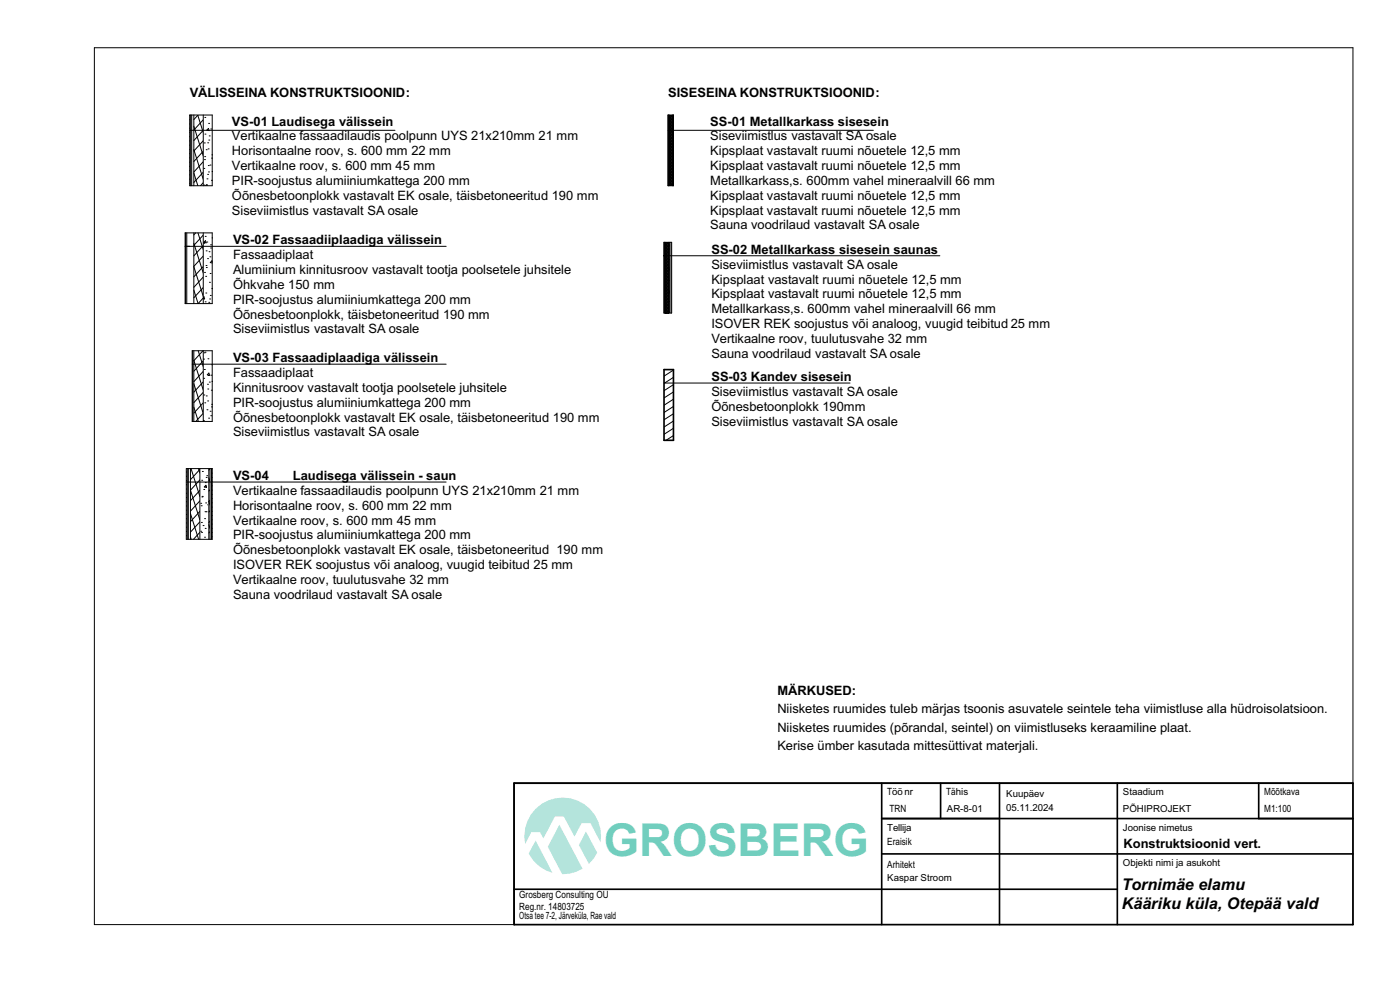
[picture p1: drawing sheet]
<svg xmlns="http://www.w3.org/2000/svg" width="297mm" height="210mm" viewBox="0 0 297 210" stroke-linecap="round" stroke-linejoin="round" font-family="sans-serif">
<path d="M187 173.6h100M187 166.1v30M199.5 166.1v7.5M212 166.1v30M237 166.1v30M267 166.1v7.5M287 166.1h-177.9v30M109.1 188.6h127.9M187 181.1h100" fill="none" stroke="#000" stroke-width=".35"/>
<g fill="#b4e4dc">
<path d="M124.3 176.4l2.4 4.5-.8 1.3-1 1.1-2.1-4z" fill-rule="evenodd"/>
<path d="M113.6 178.3l3.6 6.9a8.1 8.1 0 0 1-5.1-4.2z" fill-rule="evenodd"/>
<path d="M118.7 174.9l4.9 9.4-1.4 .6-1.4 .4-1.5 .2-3.1-5.9z" fill-rule="evenodd"/>
<path d="M113.6 171.6a8.1 8.1 0 0 1 9.5-1.5 8.1 8.1 0 0 1 4.3 8.6l-2.1-4.1h-1.9l-1.5 2.9-2.3-4.3h-1.9l-2.4 4.6-.8-1.3h-1.8l-1.3 2.5a8.1 8.1 0 0 1 2.2-7.4z" fill-rule="evenodd"/>
</g>
<path d="M109.1 166.1h177.9v30h-177.9z" fill="none" stroke="#000" stroke-width=".35"/>
<path d="M20 10.1h267v186h-267z" fill="none" stroke="#000" stroke-width=".21"/>
<path d="M39.3 49.4l.1 15z" fill-rule="evenodd" fill="#fff"/>
<g fill="none" stroke="#000" stroke-width=".21">
<path d="M39.3 59.6h.1M39.3 58.7h.1M39.3 57.8h.1M39.3 56.9h.1M39.3 56h.1M39.3 55.1h.1M39.3 54.2h.1M39.3 53.3h.1M39.3 52.4h.1M39.3 51.5h.1M39.3 50.6h.1M39.3 49.7h.1"/>
<path d="M39.3 64.1h.1M39.3 63.2h.1M39.3 62.3h.1M39.3 61.4h.1M39.3 60.5h.1"/>
</g>
<g fill="#fff">
<path d="M39.4 49.4h.2v15h-.2z" fill-rule="evenodd"/>
<path d="M39.6 49.4h1.5v15h-1.5z" fill-rule="evenodd"/>
<path d="M41.1 49.4h2v15h-2z" fill-rule="evenodd"/>
</g>
<path d="M41.1 51.6l2 6.3M41.1 56.6l2 6.3M41.5 49.4l-.4 .4M42 49.4l1.1 3.6M43.1 58.8l-2 2.1M43.1 56.5l-2 2.2M43.1 54.3l-2 2.2M43.1 52.1l-2 2.2M43.1 49.9l-2 2.2M41.1 61.5l.9 2.9M43.1 63.2l-1.1 1.2M43.1 61l-2 2.2" fill="none" stroke="#000" stroke-width=".21"/>
<path d="M43.1 49.4h1.9v15h-1.9z" fill-rule="evenodd" fill="#fff"/>
<g fill="none" stroke="#000" stroke-width=".21">
<path d="M39.3 49.4h5.7v15h-5.7zM39.4 49.4v15M39.6 49.4v15M41.1 49.4v15M43.1 49.4v15M43.2 51.6h.1M43.4 57.8h.1M43.5 50.1h.1M43.6 51l.1 .5-.4-.1zM43.6 58.6h.1M43.7 56.3h.1M43.7 53.2h.1"/>
<path d="M43.8 56.7h.1M43.9 51.3h.1M44 54.9h.1M44.3 53.4h.1M44.4 59.9h.1M44.5 54.5h.1M44.6 58h.1M44.7 51.9h.1M44.7 52.6h.1M45 50.5h.1M45 55.6l-.1-.3-.3 .4 .4 .1M43.1 63.1l.2-.2 .1 .5-.3-.1"/>
<path d="M43.5 64h.1M43.7 62.2h.1M44.3 64.1h.1M44.5 63.4h.1M44.6 62.7h.1M44.9 61.2h.1"/>
</g>
<path d="M40.2 24.4h.3v15h-.3z" fill-rule="evenodd" fill="#fff"/>
<g fill="none" stroke="#000" stroke-width=".21">
<path d="M40.2 38.9h.3M40.2 38h.3M40.2 37.1h.3M40.2 36.2h.3M40.2 35.3h.3M40.2 34.4h.3M40.2 33.5h.3M40.2 32.6h.3M40.2 31.7h.3M40.2 30.8h.3M40.2 29.9h.3M40.2 29h.3"/>
<path d="M40.2 28.1h.3M40.2 27.2h.3M40.2 26.3h.3M40.2 25.4h.3M40.2 24.5h.3"/>
</g>
<g fill="#fff">
<path d="M40.5 24.4h.2v15h-.2z" fill-rule="evenodd"/>
<path d="M40.7 24.4h.4v15h-.4z" fill-rule="evenodd"/>
<path d="M41.1 24.4h2v15h-2z" fill-rule="evenodd"/>
</g>
<path d="M41.1 26.8l2 6.3M41.1 31.7l2 6.4M41.1 36.7l.9 2.7M41.9 24.4l1.2 3.7M42 24.4l-.9 1M43.1 38.7l-.6 .7M43.1 36.5l-2 2.2M43.1 34.3l-2 2.2M43.1 32.1l-2 2.2M43.1 29.9l-2 2.1M43.1 27.6l-2 2.2M43.1 25.4l-2 2.2" fill="none" stroke="#000" stroke-width=".21"/>
<path d="M43.1 24.4h1.9v15h-1.9z" fill-rule="evenodd" fill="#fff"/>
<g fill="none" stroke="#000" stroke-width=".21">
<path d="M40.2 24.4h4.8v15h-4.8zM40.5 24.4v15M40.7 24.4v15M41.1 24.4v15M43.1 24.4v15M43.2 35.7h.1M43.3 39.3h.1M43.3 30.3h.1M43.4 33.9h.1M43.4 33.2h.1M43.4 24.9h.1M43.5 28.4h.1"/>
<path d="M43.7 39.4l.2-.3 .1 .3M43.7 31.8h.1M43.9 37.9h.1M44 37h.1M44.1 30.3h.1M44.1 31.6h.1M44.2 35.1h.1M44.2 27.2l.2 .5-.5-.1zM44.2 36.5h.1M44.3 26.2h.1M44.3 29.7h.1M44.4 28.8h.1"/>
<path d="M44.6 35h.1M44.7 27.4h.1M44.9 38.3h.1M44.9 33.5h.1M45 32.8h.1M45 36.4h.1"/>
</g>
<path d="M40.8 74.4l.1 15z" fill-rule="evenodd" fill="#fff"/>
<g fill="none" stroke="#000" stroke-width=".21">
<path d="M40.8 79.5h.1M40.8 78.6h.1M40.8 77.7h.1M40.8 76.8h.1M40.8 75.9h.1M40.8 75h.1M40.8 89.4h.1M40.8 88.5h.1M40.8 87.6h.1M40.8 86.7h.1M40.8 85.8h.1M40.8 84.9h.1"/>
<path d="M40.8 84h.1M40.8 83.1h.1M40.8 82.2h.1M40.8 81.3h.1M40.8 80.4h.1"/>
</g>
<g fill="#fff">
<path d="M40.9 74.4h.2v15h-.2z" fill-rule="evenodd"/>
<path d="M41.1 74.4h2v15h-2z" fill-rule="evenodd"/>
</g>
<path d="M41.1 76.4l2 6.3M42 74.4l1.1 3.4M43.1 74.4l-2 2.1M43.1 78.8l-2 2.2M43.1 76.6l-2 2.1M41.1 81.4l2 6.3M41.1 86.4l1 3M43.1 87.7l-1.6 1.7M43.1 85.4l-2 2.2M43.1 83.2l-2 2.2M43.1 81l-2 2.2" fill="none" stroke="#000" stroke-width=".21"/>
<path d="M43.1 74.4h1.9v15h-1.9z" fill-rule="evenodd" fill="#fff"/>
<g fill="none" stroke="#000" stroke-width=".21">
<path d="M40.8 74.4h4.2v15h-4.2zM40.9 74.4v15M41.1 74.4v15M43.1 74.4v15M43.2 76.2h.1M43.3 74.8h.1M43.3 78.4h.1M43.5 74.7h.1M44.1 76.1h.1M44.2 79.6h.1M44.3 79.1l.2 .5-.5-.1zM44.7 79.6h.1"/>
<path d="M44.9 77.4h.1M43.1 89.2h.1M43.2 80.2h.1M43.2 83.8h.1M43.4 85.4h.1M43.8 84h.1M43.9 86.9h.1M44 81.5h.1M44 85h.1M44.1 82.5h.1M44.3 88.7h.1M44.4 81.1h.1"/>
<path d="M44.6 87.2h.1M44.7 88.2h.1M44.8 82.8h.1M44.9 86.3h.1M44.9 85.8h.1M45 80.9h.1"/>
</g>
<path d="M39.5 99.4h.2v15h-.2z" fill-rule="evenodd" fill="#fff"/>
<g fill="none" stroke="#000" stroke-width=".21">
<path d="M39.5 113.6h.2M39.5 112.7h.2M39.5 111.8h.2M39.5 110.9h.2M39.5 110h.2M39.5 109.1h.2M39.5 108.2h.2M39.5 107.3h.2M39.5 106.4h.2M39.5 105.5h.2M39.5 104.6h.2M39.5 103.7h.2"/>
<path d="M39.5 102.8h.2M39.5 101.9h.2M39.5 101h.2M39.5 100.1h.2"/>
</g>
<g fill="#fff">
<path d="M39.7 99.4h.3v15h-.3z" fill-rule="evenodd"/>
<path d="M40 99.4h.4v15h-.4z" fill-rule="evenodd"/>
<path d="M40.4 99.4h2v15h-2z" fill-rule="evenodd"/>
</g>
<path d="M40.4 99.5l.1-.1 1.9 5.9M42.1 99.4l.3 .9M42.4 99.6l-2 2.2M40.4 104l2 6.3M40.4 108.9l1.7 5.5M40.4 113.9l.2 .5M42.4 112.9l-1.4 1.5M42.4 110.7l-2 2.2M42.4 108.5l-2 2.2M42.4 106.2l-2 2.2M42.4 104l-2 2.2M42.4 101.8l-2 2.2" fill="none" stroke="#000" stroke-width=".21"/>
<path d="M42.4 99.4h1.9v15h-1.9z" fill-rule="evenodd" fill="#fff"/>
<g fill="none" stroke="#000" stroke-width=".21">
<path d="M44.2 99.4h.1M42.6 112.7h.1M42.6 106.8h.1M42.7 107.3h.1M42.7 110.8h.1M42.8 112.9h.1M42.8 101.9h.1M42.8 105.4h.1M42.9 105.3h.1M42.9 100h.1M43.1 111.5h.1M43.2 103.8h.1"/>
<path d="M43.4 114h.1M43.4 110h.1M43.5 108.5h.1M43.5 112.1h.1M43.5 102.4h.1M43.6 103.1h.1M43.6 106.7h.1M43.7 102.9l.1 .5-.5-.1zM43.7 108.6h.1M43.7 101.3h.1M43.9 100.9h.1M44 107.1h.1"/>
<path d="M44.3 109.8h.1"/>
</g>
<path d="M44.3 99.4h.3v15h-.3z" fill-rule="evenodd" fill="#fff"/>
<path d="M44.6 99.4l-.3 .3M44.3 101.4l.3 .8M44.3 106.3l.3 .8M44.3 111.3l.3 .8M44.6 112.8l-.3 .3M44.6 110.6l-.3 .2M44.6 108.3l-.3 .3M44.6 106.1l-.3 .3M44.6 103.9l-.3 .3M44.6 101.7l-.3 .2" fill="none" stroke="#000" stroke-width=".21"/>
<g fill="#fff">
<path d="M44.6 99.4h.3v15h-.3z" fill-rule="evenodd"/>
<path d="M44.9 99.4h.1v15h-.1z" fill-rule="evenodd"/>
</g>
<g fill="none" stroke="#000" stroke-width=".21">
<path d="M39.5 99.4h5.5v15h-5.5zM39.7 99.4v15M40 99.4v15M40.4 99.4v15M42.4 99.4v15M44.3 99.4v15M44.6 99.4v15M44.9 99.5h.1M44.9 99.4v15M44.9 113.9h.1M44.9 113h.1M44.9 112.1h.1"/>
<path d="M44.9 111.2h.1M44.9 110.3h.1M44.9 109.4h.1M44.9 108.5h.1M44.9 107.6h.1M44.9 106.7h.1M44.9 105.8h.1M44.9 104.9h.1M44.9 104h.1M44.9 103.1h.1M44.9 102.2h.1M44.9 101.3h.1"/>
<path d="M44.9 100.4h.1"/>
</g>
<g fill="#fff">
<path d="M140.9 51.4v15z" fill-rule="evenodd"/>
<path d="M140.9 51.4h.1v15h-.1z" fill-rule="evenodd"/>
<path d="M141 51.4h.1v15h-.1z" fill-rule="evenodd"/>
<path d="M142.3 51.4h.2v15h-.2z" fill-rule="evenodd"/>
<path d="M142 51.4h.3v15h-.3z" fill-rule="evenodd"/>
<path d="M141.8 51.4h.2v15h-.2z" fill-rule="evenodd"/>
</g>
<path d="M141.8 51.4l.2 .8M141.8 56.4l.2 .8M142 59.5l-.2 .3M142 57.3l-.2 .2M142 55l-.2 .3M142 52.8l-.2 .3M141.8 61.4l.2 .7M142 66.2l-.2 .1M142 63.9l-.2 .3M142 61.7l-.2 .3" fill="none" stroke="#000" stroke-width=".21"/>
<path d="M141.1 51.4h.7v15h-.7z" fill-rule="evenodd" fill="#fff"/>
<g fill="none" stroke="#000" stroke-width=".21">
<path d="M140.9 51.4h1.6v15h-1.6zM141 51.4v15M141.1 59.9v.2M141.1 59.6v.2M141.1 59.3v.1M141.1 59v.1M141.1 58.7v.1M141.1 58.3v.2M141.1 58v.2M141.1 57.7v.2M141.1 57.4v.2M141.1 57.1v.2"/>
<path d="M141.1 56.8v.1M141.1 56.5v.1M141.1 56.2v.1M141.1 55.8v.2M141.1 55.5v.2M141.1 55.2v.2M141.1 54.9v.2M141.1 54.6v.1M141.1 54.3v.1M141.1 54v.1M141.1 53.6v.2M141.1 53.3v.2"/>
<path d="M141.1 53v.2M141.1 52.7v.2M141.1 52.4v.2M141.1 52.1v.1M141.1 51.8v.1M141.1 51.5v.1M141.1 51.4v15M141.1 51.3l.2 .2 .3-.1 .2 .1-.2 .2-.3-.2-.2 .2 .2 .1 .3-.1 .2 .1-.2 .2-.3-.2-.2 .2 .2 .2 .3-.2 .2 .2-.2 .1-.3-.1-.2 .1 .2 .2 .3-.2 .2 .2-.2 .1-.3-.1-.2 .1 .2 .2 .3-.2 .2 .2-.2 .1-.3-.1-.2 .1 .2 .2 .3-.2 .2 .2-.2 .2-.3-.2-.2 .2 .2 .1 .3-.1 .2 .1-.2 .2-.3-.2-.2 .2 .2 .1 .3-.1 .2 .1-.2 .2-.3-.2-.2 .2 .2 .1 .3-.1 .2 .1-.2 .2-.3-.2-.2 .2 .2 .2 .3-.2 .2 .2-.2 .1-.3-.1-.2 .1 .2 .2 .3-.2 .2 .2-.2 .1-.3-.1-.2 .1 .2 .2 .3-.2 .2 .2-.2 .1-.3-.1-.2 .1 .2 .2 .3-.2 .2 .2-.2 .1-.3-.1-.2 .1 .2 .2 .3-.2 .2 .2-.2 .2-.3-.2-.2 .2 .2 .1 .3-.1 .2 .1-.2 .2-.3-.2-.2 .2 .2 .1 .3-.1 .2 .1-.2 .2-.3-.2-.2 .2 .2 .1 .3-.1 .2 .1-.2 .2-.3-.2-.2 .2 .2 .2 .3-.2 .2 .2-.2 .1-.3-.1-.2 .1 .2 .2 .3-.2 .2 .2-.2 .1-.3-.1-.2 .1 .2 .2 .3-.2 .2 .2-.2 .1-.3-.1-.2 .1 .2 .2 .3-.2 .2 .2-.2 .2-.3-.2-.2 .2 .2 .1 .3-.1 .2 .1-.2 .2-.3-.2-.2 .2 .2 .1 .3-.1 .2 .1-.2 .2-.3-.2-.2 .2 .2 .1 .3-.1 .2 .1-.2 .2-.3-.2-.2 .2 .2 .2 .3-.2 .2 .2-.2 .1-.3-.1-.2 .1 .2 .2 .3-.2 .2 .2-.2 .1-.3-.1-.2 .1 .2 .2 .3-.2 .2 .2-.2 .1-.3-.1-.2 .1 .2 .2 .3-.2 .2 .2-.2 .1-.3-.1-.2 .1 .2 .2 .3-.2 .2 .2-.2 .2-.3-.2-.2 .2 .2 .1 .3-.1 .2 .1-.2 .2-.3-.2-.2 .2 .2 .1 .3-.1 .2 .1-.2 .2-.3-.2-.2 .2 .2 .1 .3-.1 .2 .1-.2 .2-.3-.2-.2 .2 .2 .2 .3-.2 .2 .2-.2 .1-.3-.1-.2 .1 .2 .2 .3-.2 .2 .2-.2 .1-.3-.1-.2 .1 .2 .2 .3-.2 .2 .2-.2 .1-.3-.1-.2 .1 .2 .2 .3-.2 .2 .2-.2 .2-.3-.2-.2 .2 .2 .1 .3-.1 .2 .1-.2 .2-.3-.2-.2 .2 .2 .1 .3-.1 .2 .1-.2 .2-.3-.2-.2 .2 .2 .1 .3-.1 .2 .1-.2 .2-.3-.2-.2 .2 .2 .2 .3-.2 .2 .2-.2 .1-.3-.1-.2 .1 .2 .2 .3-.2 .2 .2-.2 .1-.3-.1-.2 .1 .2 .2 .3-.2 .2 .2-.2 .1-.3-.1-.2 .1 .2 .2 .3-.2 .2 .2-.2 .1-.3-.1-.2 .1 .2 .2 .3-.2 .2 .2-.2 .2-.4-.1v.2l.4-.1 .2 .1-.2 .2-.4-.1v.2l.4-.1 .2 .1-.2 .2-.4-.1v.2l.4-.1 .2 .1-.2 .2-.4-.1v.2l.4-.1 .2 .2-.2 .1-.3-.1-.2 .1M141.5 51.3h.2M141.8 51.4v15M141.8 51.3v.2M141.8 59.8v.1"/>
<path d="M141.8 59.4v.2M141.8 59.1v.2M141.8 58.8v.2M141.8 58.5v.2M141.8 58.2v.2M141.8 57.9v.1M141.8 57.6v.1M141.8 57.2v.2M141.8 56.9v.2M141.8 56.6v.2M141.8 56.3v.2M141.8 56v.2"/>
<path d="M141.8 55.7v.1M141.8 55.4v.1M141.8 55.1v.1M141.8 54.7v.2M141.8 54.4v.2M141.8 54.1v.2M141.8 53.8v.2M141.8 53.5v.2M141.8 53.2v.1M141.8 52.9v.1M141.8 52.5v.2M141.8 52.2v.2"/>
<path d="M141.8 51.9v.2M141.8 51.6v.2M142 51.4v15M142.3 51.4v15M141.1 66.2v.1M141.1 65.9v.1M141.1 65.6v.1M141.1 65.2v.2M141.1 64.9v.2M141.1 64.6v.2M141.1 64.3v.2M141.1 64v.1"/>
<path d="M141.1 63.7v.1M141.1 63.4v.1M141.1 63v.2M141.1 62.7v.2M141.1 62.4v.2M141.1 62.1v.2M141.1 61.8v.2M141.1 61.5v.1M141.1 61.2v.1M141.1 60.9v.1M141.1 60.5v.2M141.1 60.2v.2"/>
<path d="M141.5 66.4h.2M141.5 66.4h.1M141.8 66.3v.1M141.8 66v.2M141.8 65.7v.2M141.8 65.4v.2M141.8 65.1v.1M141.8 64.8v.1M141.8 64.5v.1M141.8 64.1v.2M141.8 63.8v.2M141.8 63.5v.2"/>
<path d="M141.8 63.2v.2M141.8 62.9v.2M141.8 62.6v.1M141.8 62.3v.1M141.8 61.9v.2M141.8 61.6v.2M141.8 61.3v.2M141.8 61v.2M141.8 60.7v.2M141.8 60.4v.1M141.8 60.1v.1"/>
</g>
<g fill="#fff">
<path d="M141.7 24.4v15z" fill-rule="evenodd"/>
<path d="M141.7 24.4h.1v15h-.1z" fill-rule="evenodd"/>
<path d="M141.8 24.4h.2v15h-.2z" fill-rule="evenodd"/>
<path d="M142.9 24.4v15z" fill-rule="evenodd"/>
<path d="M142.7 24.4h.2v15h-.2z" fill-rule="evenodd"/>
<path d="M142.6 24.4h.1v15h-.1z" fill-rule="evenodd"/>
<path d="M142 24.4h.6v15h-.6z" fill-rule="evenodd"/>
</g>
<g fill="none" stroke="#000" stroke-width=".21">
<path d="M141.7 24.4h1.2v15h-1.2zM141.8 24.4v15M141.9 39.2v.2M141.9 38.9v.2M141.9 38.6v.2M141.9 38.3v.2M141.9 38v.1M141.9 37.7v.1M141.9 37.4v.1M141.9 37v.2M141.9 36.7v.2M141.9 36.4v.2"/>
<path d="M141.9 36.1v.2M141.9 35.8v.1M141.9 35.5v.1M141.9 35.2v.1M141.9 34.8v.2M141.9 34.5v.2M141.9 34.2v.2M141.9 33.9v.2M141.9 33.6v.2M141.9 33.3v.1M141.9 33v.1M141.9 32.7v.1"/>
<path d="M141.9 32.3v.2M141.9 32v.2M141.9 31.7v.2M141.9 31.4v.2M141.9 31.1v.1M141.9 30.8v.1M141.9 30.5v.1M141.9 30.1v.2M141.9 29.8v.2M141.9 29.5v.2M141.9 29.2v.2M141.9 28.9v.2"/>
<path d="M141.9 28.6v.1M141.9 28.3v.1M141.9 28v.1M141.9 27.6v.2M141.9 27.3v.2M141.9 27v.2M141.9 26.7v.2M141.9 26.4v.1M141.9 26.1v.1M141.9 25.8v.1M141.9 25.4v.2M141.9 25.1v.2"/>
<path d="M141.9 24.8v.2M141.9 24.5v.2M141.9 24.3v.1M142 24.4v15M142 39.4l.1-.1 .3 .1M142 24.3l.1 .3 .3-.2 .2 .2-.2 .1-.3-.1-.1 .1 .1 .2 .3-.2 .2 .2-.2 .2-.3-.2-.1 .2 .1 .1 .3-.1 .2 .1-.2 .2-.3-.2-.1 .2 .1 .1 .3-.1 .2 .1-.2 .2-.3-.2-.1 .2 .1 .1 .3-.1 .2 .1-.2 .2-.3-.2-.1 .2 .1 .2 .3-.2 .2 .2-.2 .1-.3-.1-.1 .1 .1 .2 .3-.2 .2 .2-.2 .1-.3-.1-.1 .1 .1 .2 .3-.2 .2 .2-.2 .1-.3-.1-.1 .1 .1 .2 .3-.2 .2 .2-.2 .1-.3-.1-.1 .1 .1 .2 .3-.2 .2 .2-.2 .2-.3-.2-.1 .2 .1 .1 .3-.1 .2 .1-.2 .2-.3-.2-.1 .2 .1 .1 .3-.1 .2 .1-.2 .2-.3-.2-.1 .2 .1 .1 .3-.1 .2 .1-.2 .2-.3-.2-.1 .2 .1 .2 .3-.2 .2 .2-.2 .1-.3-.1-.1 .1 .1 .2 .3-.2 .2 .2-.2 .1-.3-.1-.1 .1 .1 .2 .3-.2 .2 .2-.2 .1-.3-.1-.1 .1 .1 .2 .3-.2 .2 .2-.2 .2-.3-.2-.1 .2 .1 .1 .3-.1 .2 .1-.2 .2-.3-.2-.1 .2 .1 .1 .3-.1 .2 .1-.2 .2-.3-.2-.1 .2 .1 .1 .3-.1 .2 .1-.2 .2-.3-.2-.1 .2 .1 .2 .3-.2 .2 .2-.2 .1-.3-.1-.1 .1 .1 .2 .3-.2 .2 .2-.2 .1-.3-.1-.1 .1 .1 .2 .3-.2 .2 .2-.2 .1-.3-.1-.1 .1 .1 .2 .3-.2 .2 .2-.2 .1-.3-.1-.1 .1 .1 .2 .3-.2 .2 .2-.2 .2-.3-.2-.1 .2 .1 .1 .3-.1 .2 .1-.2 .2-.3-.2-.1 .2 .1 .1 .3-.1 .2 .1-.2 .2-.3-.2-.1 .2 .1 .1 .3-.1 .2 .1-.2 .2-.3-.2-.1 .2 .1 .2 .3-.2 .2 .2-.2 .1-.3-.1-.1 .1 .1 .2 .3-.2 .2 .2-.2 .1-.3-.1-.1 .1 .1 .2 .3-.2 .2 .2-.2 .1-.3-.1-.1 .1 .1 .2 .3-.2 .2 .2-.2 .2-.3-.2-.1 .2 .1 .1 .3-.1 .2 .1-.2 .2-.3-.2-.1 .2 .1 .1 .3-.1 .2 .1-.2 .2-.3-.2-.1 .2 .1 .1 .3-.1 .2 .1-.2 .2-.3-.2-.1 .2 .1 .2 .3-.2 .2 .2-.2 .1-.3-.1-.1 .1 .1 .2 .3-.2 .2 .2-.2 .1-.3-.1-.1 .1 .1 .2 .3-.2 .2 .2-.2 .1-.3-.1-.1 .1 .1 .2 .3-.2 .2 .2-.2 .1-.3-.1-.1 .1 .1 .2 .3-.2 .2 .2-.2 .2-.3-.2-.1 .2 .1 .1 .3-.1 .2 .1-.2 .2-.3-.2-.1 .2 .1 .1 .3-.1 .2 .1-.2 .2-.3-.2-.1 .2 .1 .1 .3-.1 .2 .1-.2 .2-.3-.2-.1 .2 .1 .2 .3-.2 .2 .2-.2 .1-.3-.1-.1 .1 .1 .2 .5-.1v.2l-.5-.1-.1 .1 .1 .2 .5-.1v.2l-.5-.1-.1 .1 .1 .2 .5-.1v.2l-.5-.1-.1 .2 .1 .1 .5-.1-.1 .2M142.3 24.3h.3M142.6 24.4v15M142.7 24.3v.2M142.7 39.1v.1M142.7 38.8v.1M142.7 38.4v.2"/>
<path d="M142.7 38.1v.2M142.7 37.8v.2M142.7 37.5v.2M142.7 37.2v.2M142.7 36.9v.1M142.7 36.6v.1M142.7 36.3v.1M142.7 35.9v.2M142.7 35.6v.2M142.7 35.3v.2M142.7 35v.2M142.7 34.7v.2"/>
<path d="M142.7 34.4v.1M142.7 34.1v.1M142.7 33.7v.2M142.7 33.4v.2M142.7 33.1v.2M142.7 32.8v.2M142.7 32.5v.2M142.7 32.2v.1M142.7 31.9v.1M142.7 31.6v.1M142.7 31.2v.2M142.7 30.9v.2"/>
<path d="M142.7 30.6v.2M142.7 30.3v.2M142.7 30v.2M142.7 29.7v.1M142.7 29.4v.1M142.7 29v.2M142.7 28.7v.2M142.7 28.4v.2M142.7 28.1v.2M142.7 27.8v.2M142.7 27.5v.1M142.7 27.2v.1"/>
<path d="M142.7 26.9v.1M142.7 26.5v.2M142.7 26.2v.2M142.7 25.9v.2M142.7 25.6v.2M142.7 25.3v.2M142.7 25v.1M142.7 24.7v.1M142.7 39.4h-.1M142.7 24.4v15"/>
</g>
<path d="M140.9 78.4h2v15h-2z" fill-rule="evenodd" fill="#fff"/>
<path d="M142.9 78.5l-2 1.3M142.9 92.4l-1.6 1M142.9 90.9l-2 1.2M142.9 89.3l-2 1.3M142.9 87.8l-2 1.2M142.9 86.2l-2 1.3M142.9 84.7l-2 1.3M142.9 83.1l-2 1.3M142.9 81.6l-2 1.3M142.9 80.1l-2 1.2" fill="none" stroke="#000" stroke-width=".21"/>
<path d="M140.9 78.4h2v15h-2z" fill="none" stroke="#000" stroke-width=".35"/>
<!-- layer: Shell - Roof -->
<path d="M40.2 27.6h43.6M141.7 27.6h43.6M39.3 52.3h55.3M140.8 54.3h58.6M40.8 77.3h53.8M140.9 81.3h39.4M39.5 102.3h55.1" fill="none" stroke="#000" stroke-width=".21"/>
<text font-size="9.6" fill="#71cebe" x="128.1" y="181.5">GROSBERG</text>
<g font-size="3.4">
<text x="238" y="188.8">Tornimäe elamu</text>
<text x="238" y="192.7">Kääriku küla, Otepää vald</text>
</g>
<g font-size="2.7">
<text x="40.2" y="20.6">VÄLISSEINA KONSTRUKTSIOONID:</text>
<text x="141.7" y="20.6">SISESEINA KONSTRUKTSIOONID:</text>
<text x="49.2" y="26.6">VS-01 Laudisega välissein</text>
<text x="49.2" y="29.8">Vertikaalne fassaadilaudis poolpunn UYS 21x210mm 21 mm</text>
<text x="150.7" y="26.6">SS-01 Metallkarkass sisesein</text>
<text x="150.7" y="29.8">Siseviimistlus vastavalt SA osale</text>
<text x="49.2" y="32.9">Horisontaalne roov, s. 600 mm 22 mm</text>
<text x="150.7" y="32.9">Kipsplaat vastavalt ruumi nõuetele 12,5 mm</text>
<text x="49.2" y="36.1">Vertikaalne roov, s. 600 mm 45 mm</text>
<text x="49.2" y="39.2">PIR-soojustus alumiiniumkattega 200 mm</text>
<text x="150.7" y="36.1">Kipsplaat vastavalt ruumi nõuetele 12,5 mm</text>
<text x="150.7" y="39.2">Metallkarkass,s. 600mm vahel mineraalvill 66 mm</text>
<text x="49.2" y="42.4">Õõnesbetoonplokk vastavalt EK osale, täisbetoneeritud 190 mm</text>
<text x="49.2" y="45.5">Siseviimistlus vastavalt SA osale</text>
<text x="150.7" y="42.4">Kipsplaat vastavalt ruumi nõuetele 12,5 mm</text>
<text x="150.7" y="45.5">Kipsplaat vastavalt ruumi nõuetele 12,5 mm</text>
<text x="49.4" y="51.9">VS-02 Fassaadiiplaadiga välissein</text>
<text x="150.7" y="48.6">Sauna voodrilaud vastavalt SA osale</text>
<text x="150.9" y="53.9">SS-02 Metallkarkass sisesein saunas</text>
<text x="49.4" y="55">Fassaadiplaat</text>
<text x="49.4" y="58.1">Alumiinium kinnitusroov vastavalt tootja poolsetele juhsitele</text>
<text x="150.9" y="57">Siseviimistlus vastavalt SA osale</text>
<text x="49.4" y="61.3">Õhkvahe 150 mm</text>
<text x="49.4" y="64.4">PIR-soojustus alumiiniumkattega 200 mm</text>
<text x="150.9" y="60.1">Kipsplaat vastavalt ruumi nõuetele 12,5 mm</text>
<text x="150.9" y="63.3">Kipsplaat vastavalt ruumi nõuetele 12,5 mm</text>
<text x="49.4" y="67.6">Õõnesbetoonplokk, täisbetoneeritud 190 mm</text>
<text x="49.4" y="70.7">Siseviimistlus vastavalt SA osale</text>
<text x="150.9" y="66.4">Metallkarkass,s. 600mm vahel mineraalvill 66 mm</text>
<text x="150.9" y="69.6">ISOVER REK soojustus või analoog, vuugid teibitud 25 mm</text>
<text x="49.4" y="76.9">VS-03 Fassaadiplaadiga välissein</text>
<text x="150.9" y="72.7">Vertikaalne roov, tuulutusvahe 32 mm</text>
<text x="150.9" y="75.9">Sauna voodrilaud vastavalt SA osale</text>
<text x="49.4" y="80">Fassaadiplaat</text>
<text x="49.4" y="83.1">Kinnitusroov vastavalt tootja poolsetele juhsitele</text>
<text x="150.9" y="80.9">SS-03 Kandev sisesein</text>
<text x="150.9" y="84">Siseviimistlus vastavalt SA osale</text>
<text x="49.4" y="86.3">PIR-soojustus alumiiniumkattega 200 mm</text>
<text x="49.4" y="89.4">Õõnesbetoonplokk vastavalt EK osale, täisbetoneeritud 190 mm</text>
<text x="150.9" y="87.1">Õõnesbetoonplokk 190mm</text>
<text x="49.4" y="92.6">Siseviimistlus vastavalt SA osale</text>
<text x="150.9" y="90.3">Siseviimistlus vastavalt SA osale</text>
<text x="49.4" y="101.9">VS-04</text>
<text x="62.1" y="101.9">Laudisega välissein - saun</text>
<text x="49.4" y="105">Vertikaalne fassaadilaudis poolpunn UYS 21x210mm 21 mm</text>
<text x="49.4" y="108.1">Horisontaalne roov, s. 600 mm 22 mm</text>
<text x="49.4" y="111.3">Vertikaalne roov, s. 600 mm 45 mm</text>
<text x="49.4" y="114.4">PIR-soojustus alumiiniumkattega 200 mm</text>
<text x="49.4" y="117.6">Õõnesbetoonplokk vastavalt EK osale, täisbetoneeritud 190 mm</text>
<text x="49.4" y="120.7">ISOVER REK soojustus või analoog, vuugid teibitud 25 mm</text>
<text x="49.4" y="123.9">Vertikaalne roov, tuulutusvahe 32 mm</text>
<text x="49.4" y="127">Sauna voodrilaud vastavalt SA osale</text>
<text x="164.9" y="147.3">MÄRKUSED:</text>
<text x="164.9" y="151.3">Niisketes ruumides tuleb märjas tsoonis asuvatele seintele teha viimistluse alla hüdroisolatsioon.</text>
<text x="164.9" y="155.2">Niisketes ruumides (põrandal, seintel) on viimistluseks keraamiline plaat.</text>
<text x="164.9" y="159.1">Kerise ümber kasutada mittesüttivat materjali.</text>
<text x="238.3" y="179.9">Konstruktsioonid vert.</text>
</g>
<g font-size="2.1">
<text x="188.2" y="168.7">Töönr</text>
<text x="188.7" y="172.3">TRN</text>
<text x="200.7" y="168.7">Tähis</text>
<text x="200.9" y="172.1">AR-8-01</text>
<text x="213.5" y="169">Kuupäev</text>
<text x="213.5" y="172.1">05.11.2024</text>
<text x="238.2" y="168.7">Staadium</text>
<text x="238.2" y="172.2">PÕHIPROJEKT</text>
<text x="268.2" y="168.7">Mõõtkava</text>
<text x="268.2" y="172.2">M1:100</text>
<text x="188.2" y="176.2">Tellija</text>
<text x="188.2" y="179.2">Eraisik</text>
<text x="238.2" y="176.2">Joonise nimetus</text>
<text x="188.2" y="184.1">Arhitekt</text>
<text x="238.2" y="183.7">Objekti nimi ja asukoht</text>
<text x="110.2" y="190.6">Grosberg Consulting OÜ</text>
<text x="188.2" y="187">Kaspar Stroom</text>
<text x="110.2" y="193">Reg.nr. 14803725</text>
<text x="110.2" y="195">Otsa tee 7-2, Järveküla, Rae vald</text>
</g>
</svg>
